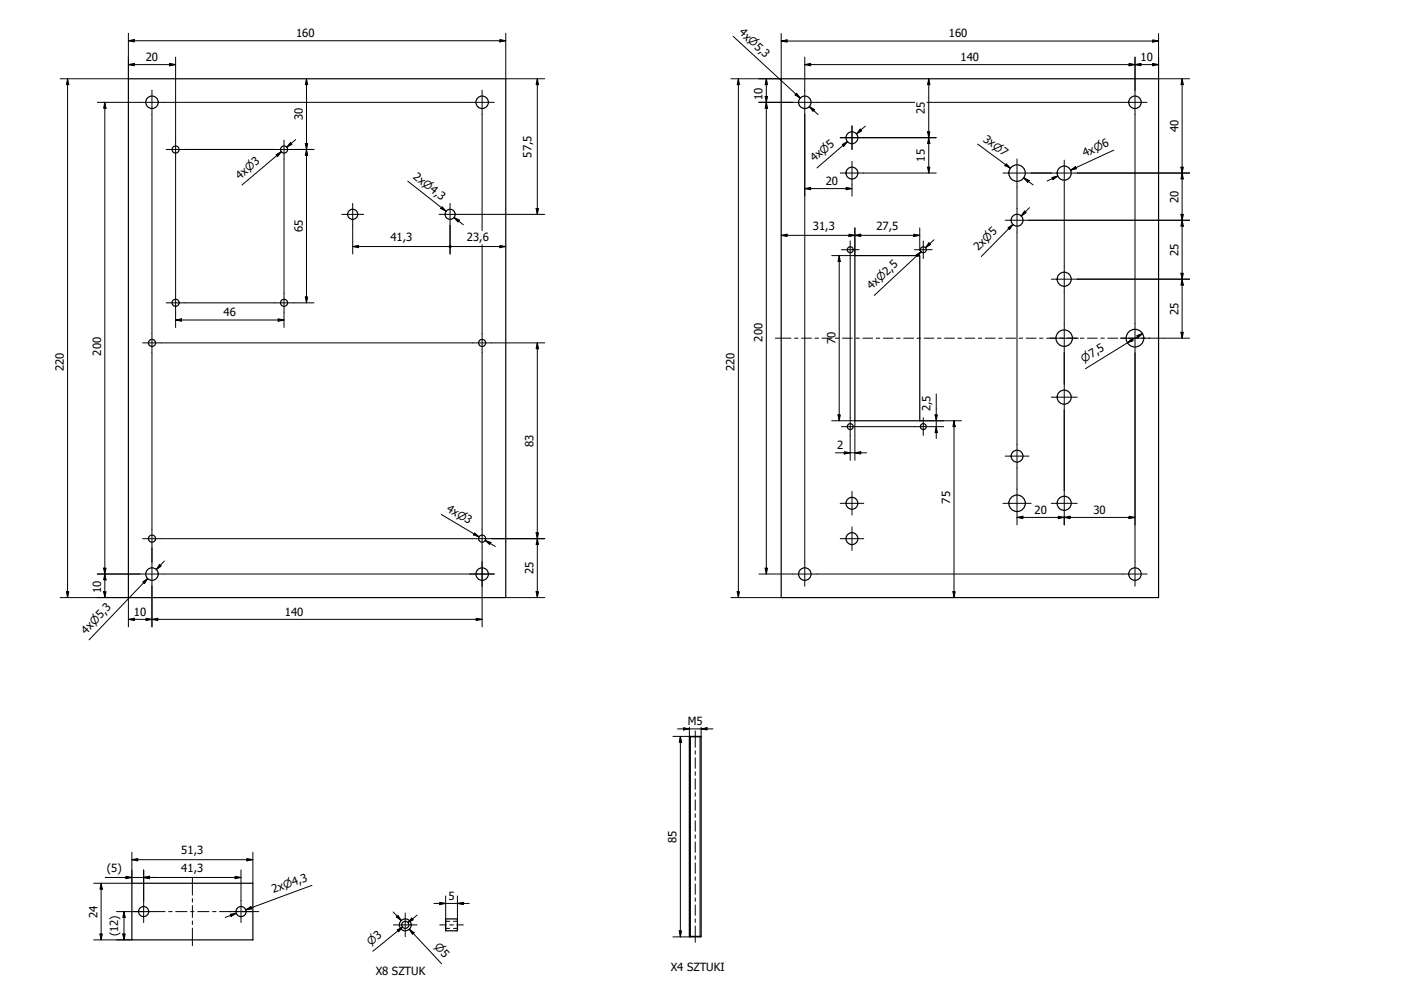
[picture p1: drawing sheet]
<svg xmlns="http://www.w3.org/2000/svg" width="594mm" height="420mm" viewBox="0 0 594 420" stroke-linecap="round" stroke-linejoin="round" font-family="sans-serif">
<!-- layer: Widoczne (ISO) -->
<g fill="none" stroke="#000" stroke-width=".51">
<path d="M54.4 33.4h160.1v220h-160.1zM331.3 33.4h160v220h-160zM362.5 108.4h27.5v70h-27.5zM292.3 312.4h5M297.3 312.4h-5v84.6M297.3 312.4v84.6M55.9 374.5h51.3v24h-51.3zM189 389.6h5v5h-5zM292.3 397h5"/>
<circle cx="64.5" cy="43.4" r="2.65"/>
<circle cx="204.4" cy="43.4" r="2.65"/>
<circle cx="341.3" cy="43.4" r="2.65"/>
<circle cx="361.3" cy="58.4" r="2.52"/>
<circle cx="481.3" cy="43.4" r="2.65"/>
<circle cx="74.4" cy="63.4" r="1.5"/>
<circle cx="120.5" cy="63.4" r="1.5"/>
<circle cx="361.3" cy="73.4" r="2.52"/>
<circle cx="431.3" cy="73.4" r="3.5"/>
<circle cx="451.3" cy="73.4" r="2.98"/>
<circle cx="149.5" cy="90.9" r="2.14"/>
<circle cx="190.9" cy="90.9" r="2.14"/>
<circle cx="431.3" cy="93.4" r="2.52"/>
<circle cx="360.5" cy="105.9" r="1.25"/>
<circle cx="391.5" cy="105.9" r="1.25"/>
<circle cx="451.3" cy="118.4" r="2.98"/>
<circle cx="74.4" cy="128.4" r="1.5"/>
<circle cx="120.5" cy="128.4" r="1.5"/>
<circle cx="64.5" cy="145.4" r="1.5"/>
<circle cx="204.4" cy="145.4" r="1.5"/>
<circle cx="451.3" cy="143.4" r="3.5"/>
<circle cx="481.3" cy="143.4" r="3.7"/>
<circle cx="451.3" cy="168.4" r="2.98"/>
<circle cx="360.5" cy="180.9" r="1.25"/>
<circle cx="391.5" cy="180.9" r="1.25"/>
<circle cx="431.3" cy="193.4" r="2.52"/>
<circle cx="361.3" cy="213.4" r="2.52"/>
<circle cx="431.3" cy="213.4" r="3.5"/>
<circle cx="451.3" cy="213.4" r="2.98"/>
<circle cx="64.5" cy="228.4" r="1.5"/>
<circle cx="204.4" cy="228.4" r="1.5"/>
<circle cx="361.3" cy="228.4" r="2.52"/>
<circle cx="64.5" cy="243.4" r="2.65"/>
<circle cx="204.4" cy="243.4" r="2.65"/>
<circle cx="341.3" cy="243.4" r="2.65"/>
<circle cx="481.3" cy="243.4" r="2.65"/>
<circle cx="60.9" cy="386.5" r="2.14"/>
<circle cx="102.2" cy="386.5" r="2.14"/>
<circle cx="171.9" cy="392.1" r="2.52"/>
<circle cx="171.9" cy="392.1" r="1.5"/>
</g>
<!-- layer: Ukryte (ISO) -->
<path d="M189 393.6h1.7M189 390.6h1.7M192.3 393.6h1.7M192.3 390.6h1.7" fill="none" stroke="#000" stroke-width=".42"/>
<path d="M292.8 312.2v85M296.8 312.2v85" fill="none" stroke="#000" stroke-width=".42"/>
<!-- layer: Wymiar (ISO) -->
<g fill="none" stroke="#000" stroke-width=".42">
<path d="M54.4 17.3l2.5-.5v1zM54.4 14.1v19.3h-28.9M54.4 17.3h160.1M212 16.8l2.5 .5-2.5 .5zM214.5 14.1v19.3h16.5M310.9 15.4l28.4 26.2-1.8-1.7M331.3 17.4l2.5-.5v1zM331.3 14.2v19.2h-21.4M331.3 17.4h160M488.8 16.9l2.5 .5-2.5 .5zM491.3 14.2v19.2h13.1M28.7 33.4l.5 2.5h-1z"/>
<path d="M28.7 33.4v220M54.4 27.4l2.5-.5v1zM54.4 27.4h20.1M71.9 26.9l2.6 .5-2.6 .5zM74.5 24.2v35.2M130 33.4l.5 2.5h-1zM130 33.4v95M227.8 33.4l.5 2.5h-1zM227.8 33.4v57.5M313.1 33.4l.5 2.5h-1zM313.1 33.4v220M325 33.4l.5 2.5h-1.1z"/>
<path d="M325 33.4v210M337.8 39.5l1.5 2.1-2.2-1.3zM341.2 27.4l2.5-.5v1zM341.2 27.4h150.1M341.2 24.2v14M393.8 33.4l.5 2.5h-1zM393.8 33.4v40M478.7 26.9l2.6 .5-2.6 .5zM481.3 27.4l2.5-.5v1zM481.3 24.2v14M488.8 26.9l2.5 .5-2.5 .5zM501.3 33.4l.5 2.5h-1z"/>
<path d="M501.3 33.4v110M41.3 43.4h18M44.4 43.4l.6 2.5h-1.1zM44.4 43.4v210M64.4 48.5v92.9M69.6 43.4h129.7M125.4 59.2l-3.8 3.2M204.4 48.5v49.3M321.8 43.4h14.3M324.4 40.9h1.1l-.5 2.5zM325 43.4l.5 2.5h-1.1zM341.2 48.5v94.8"/>
<path d="M343.2 45.2l2.2 1.3-.7 .7zM343.2 45.2l3.7 3.4M346.4 43.4h41.5M364.7 54.7l.7 .8-2.2 1.3zM366.3 58.4h30.7M366.9 53.5l-3.7 3.3M393.1 43.4h83M393.3 55.9h1l-.5 2.5zM393.8 58.4l.5 2.5h-1zM481.3 48.5v88.6M74.5 67.4v57M78.4 63.4h38.1"/>
<path d="M117.1 65.6l2.2-1.3-1.6 2zM117.4 66l1.9-1.7-16.7 14.1M120.4 67.4v57M123.2 60.4l.6 .8-2.2 1.2zM124.5 63.4h8.6M129.5 60.9h1l-.5 2.5zM130 63.4l.5 2.5h-1zM172.9 76.8l16.2 12.8-1.9-1.6M341.2 80l2.5-.5v.9zM341.2 80h20.1M357.2 61.3l2.2-1.3-1.6 2zM357.5 61.6l1.9-1.6-13 11.2"/>
<path d="M358.8 79.5l2.5 .5-2.5 .4zM361.3 78.4v4.7M366.3 73.4h30.7M393.3 70.9h1l-.5 2.5zM414.6 61.1l13.9 10.2-2.1-1.4M426.7 69.4l1.8 1.9-2.4-1.1zM431.2 79.4v9M434.1 75.4l2.3 1.1-.6 .8zM434.1 75.4l4 3M437.3 73.4h8.5M446.1 75.2l2.5-.6-2.1 1.6zM448.6 74.6l-4.6 2.2"/>
<path d="M451.3 78.9v34M454 72.1l2.1-1.5 .4 .9zM456.8 73.4h47.6M472.3 63.7l-18.3 8.4 2.3-1M500.8 70.9h1l-.5 2.5zM501.3 73.4l.5 2.5h-1zM149.6 95.5v12.2M187.5 87.6l1.6 2-2.2-1.2zM190.8 95.5v12.2M192.5 92.2l2.3 1.1-.6 .8zM192.5 92.2l4 3.1M195.5 90.9h35.5"/>
<path d="M227.3 88.4h1l-.5 2.5zM331.3 99.8l2.5-.5v1zM331.3 99.8h58.7M360 99.3l2.5 .5-2.5 .5zM362.5 99.8l2.5-.5v1zM362.5 96.6v9.2M387.5 99.3l2.5 .5-2.5 .5zM390 96.6v9.2M427.4 96.6l2.1-1.4-1.4 2.1zM427.7 96.9l1.8-1.7-13.4 13.6M431.2 98.4v44.9M434.4 89.5l.7 .7-2.1 1.4z"/>
<path d="M436.3 93.4h68.1M436.5 88.1l-3.5 3.5M500.8 90.9h1l-.5 2.5zM501.3 93.4l.5 2.5h-1zM149.6 104.5l2.5-.4v.9zM149.6 104.5h40.6M191.5 104.5h23M204.4 103.8v37.6M212 104.1l2.5 .4-2.5 .5zM352.7 108.4h7.7M355.9 108.4l.4 2.5h-1zM355.9 108.4v70"/>
<path d="M360.5 109.6v33.7M362.5 106v2.4h-1.9M388.5 108.1l2.1-1.4-1.5 2.1zM388.8 108.5l1.8-1.8-19.9 18.6M390 106v.3M393.9 103l.7 .7-2.2 1.3zM396.1 101.6l-3.7 3.4M456.8 118.4h47.6M500.8 115.9h1l-.5 2.5zM501.3 118.4l.5 2.5h-1zM74.5 135.7l2.5-.5v1zM74.5 135.7h45.9"/>
<path d="M74.5 132.4v6.5M78.4 128.4h38.1M117.9 135.2l2.5 .5-2.5 .5zM120.4 132.4v6.5M124.5 128.4h8.6M129.5 125.9h1l-.5 2.5zM451.3 123.9v13.5M64.4 149.4v75M68.5 145.4h131.9M204.4 149.4v75M208.4 145.4h22.6M227.8 145.4l.5 2.5h-1z"/>
<path d="M227.8 145.4v108M341.2 143.5v94.8M360.5 143.5v33.6M431.2 143.5v44.9M451.3 149.4v13.5M478.1 145.3l1.8-1.7 .6 .9zM481.3 149.6v88.7M482 142.3l2.5-.9-1.9 1.8zM484.5 141.4l-24.3 14.9M493.8 143.4h10.6M500.8 140.9h1l-.5 2.5zM352.7 178.4h7.7"/>
<path d="M355.3 175.9h1l-.4 2.5zM360.6 178.4h1.9v2.4M390 178.4h1.4M391.6 178.4h16.1M396.5 175.9h1l-.5 2.5zM397 167v18.9M404.5 178.4l.5 2.5h-.9zM404.5 178.4v75M451.3 173.9v34M354.3 192h13.2M358 191.5l2.5 .5-2.5 .5zM360.5 184.6v10.6"/>
<path d="M362.5 192l2.5-.5v1zM362.5 181v14.2M364.3 180.9h23.5M395.3 180.9h4.9M397 180.9l.5 2.5h-1zM431.2 198.4v9M187.2 218.1l16 9.5-2.2-1.2M431.2 219.4l2.5-.5v1zM448.8 218.9l2.5 .5-2.5 .5zM451.3 219.4l2.5-.5v1zM451.3 218.9v3.6M478.7 218.9l2.6 .5-2.6 .5z"/>
<path d="M481.3 219.4h-50.1v3.1M64.4 232.4v5.9M67.6 239.3l.8 .7-2.1 1.5zM68.5 228.4h131.9M69.7 237.9l-3.4 3.6M201.3 225.9l1.9 1.7-2.5-.8zM204.4 232.4v5.9M205.7 229.2l2.5 .8-.6 .8zM205.7 229.2l4.4 2.5M208.4 228.4h22.6M227.3 225.9h1l-.5 2.5zM227.8 228.4l.5 2.5h-1z"/>
<path d="M25.5 253.4h28.9v12.4M28.2 250.9h1l-.5 2.5zM41.3 243.4h18M43.9 250.9h1.1l-.6 2.5zM43.9 240.9h1.1l-.6 2.5zM44.4 243.4l.6 2.5h-1.1zM60.5 246.8l2.1-1.5-1.3 2.1zM60.9 247.1l1.7-1.8-24.8 26M64.4 248.5v17.3M69.6 243.4h129.7M204.4 248.5v17.3M214.5 253.4h16.5"/>
<path d="M227.3 250.9h1l-.5 2.5zM309.9 253.4h21.4M312.6 250.9h1l-.5 2.5zM321.8 243.4h14.3M324.4 240.9h1.1l-.5 2.5zM346.4 243.4h129.7M404.1 250.9h.9l-.5 2.5zM54.4 262.6l2.5-.5v1zM54.4 262.6h150M61.9 262.1l2.5 .5-2.5 .5zM64.4 262.6l2.5-.5v1zM201.9 262.1l2.5 .5-2.5 .5z"/>
<path d="M285.3 312.2h7.2M287.3 309h15M288.5 312.2l.5 2.5h-1zM288.5 312.2v85M289.8 308.5l2.5 .5-2.5 .5zM292.3 308.3v4.1M297.3 309l2.5-.5v1zM297.3 308.3v4.1M42.9 374.5l.5 2.5h-1zM42.9 374.5v24M44.6 372h57.6M53.4 371.5l2.5 .5-2.5 .5z"/>
<path d="M55.9 364.5l2.5-.5v1zM55.9 364.5h51.3M55.9 361.3v13.2h-16.2M60.9 372l2.5-.5v1zM60.9 368.9v12.9M99.7 371.5l2.5 .5-2.5 .5zM102.2 368.9v12.9M104.7 364l2.5 .5-2.5 .5zM107.2 361.3v13.2M132.3 375.4l-28.1 10.3 2.4-.8M189 379.9v12.1M194 379.9v12.1"/>
<path d="M39.7 398.5h16.2M42.4 396h1l-.5 2.5zM49.4 386.5h4M52.1 396h1l-.5 2.5zM52.6 386.5l.5 2.5h-1zM52.6 386.5v12M97.7 387.6l2.5-.4-2.2 1.4zM100.2 387.2l-4.7 1.8M104.2 385.7l2.2-1.3 .4 1zM166.7 386.6l3.4 3.7M168.1 388.8l.7-.7 1.3 2.2zM168.4 394.3l2.3-1.2-1.7 1.9z"/>
<path d="M168.7 394.6l2-1.5-12.6 10.2M173.6 394l2 1.4-.7 .7zM174.6 389.2l.7 .8-2.3 1.2zM175.3 395.8l-1.7-1.8 13.6 14.6M176.9 388l-3.9 3.2M184 383h15M186.5 382.6l2.5 .4-2.5 .5zM189 392.2v2.4M194 383l2.5-.4v.9zM194 392.2v2.4M285.3 397.2h7.2M288 394.7h1l-.5 2.5z"/>
</g>
<g fill="#000">
<path d="M54.4 17.3l2.5-.5v1z" fill-rule="evenodd"/>
<path d="M212 16.8l2.5 .5-2.5 .5z" fill-rule="evenodd"/>
<path d="M331.3 17.4l2.5-.5v1z" fill-rule="evenodd"/>
<path d="M488.8 16.9l2.5 .5-2.5 .5z" fill-rule="evenodd"/>
<path d="M28.7 33.4l.5 2.5h-1z" fill-rule="evenodd"/>
<path d="M54.4 27.4l2.5-.5v1z" fill-rule="evenodd"/>
<path d="M71.9 26.9l2.6 .5-2.6 .5z" fill-rule="evenodd"/>
<path d="M130 33.4l.5 2.5h-1z" fill-rule="evenodd"/>
<path d="M227.8 33.4l.5 2.5h-1z" fill-rule="evenodd"/>
<path d="M313.1 33.4l.5 2.5h-1z" fill-rule="evenodd"/>
<path d="M325 33.4l.5 2.5h-1.1z" fill-rule="evenodd"/>
<path d="M341.2 27.4l2.5-.5v1z" fill-rule="evenodd"/>
<path d="M393.8 33.4l.5 2.5h-1z" fill-rule="evenodd"/>
<path d="M478.7 26.9l2.6 .5-2.6 .5z" fill-rule="evenodd"/>
<path d="M481.3 27.4l2.5-.5v1z" fill-rule="evenodd"/>
<path d="M488.8 26.9l2.5 .5-2.5 .5z" fill-rule="evenodd"/>
<path d="M501.3 33.4l.5 2.5h-1z" fill-rule="evenodd"/>
<path d="M44.4 43.4l.6 2.5h-1.1z" fill-rule="evenodd"/>
<path d="M324.4 40.9h1.1l-.5 2.5z" fill-rule="evenodd"/>
<path d="M325 43.4l.5 2.5h-1.1z" fill-rule="evenodd"/>
<path d="M337.8 39.5l1.5 2.1-2.2-1.3z" fill-rule="evenodd"/>
<path d="M343.2 45.2l2.2 1.3-.7 .7z" fill-rule="evenodd"/>
<path d="M364.7 54.7l.7 .8-2.2 1.3z" fill-rule="evenodd"/>
<path d="M393.3 55.9h1l-.5 2.5z" fill-rule="evenodd"/>
<path d="M117.1 65.6l2.2-1.3-1.6 2z" fill-rule="evenodd"/>
<path d="M123.2 60.4l.6 .8-2.2 1.2z" fill-rule="evenodd"/>
<path d="M129.5 60.9h1l-.5 2.5z" fill-rule="evenodd"/>
<path d="M130 63.4l.5 2.5h-1z" fill-rule="evenodd"/>
<path d="M341.2 80l2.5-.5v.9z" fill-rule="evenodd"/>
<path d="M357.2 61.3l2.2-1.3-1.6 2z" fill-rule="evenodd"/>
<path d="M393.3 70.9h1l-.5 2.5z" fill-rule="evenodd"/>
<path d="M393.8 58.4l.5 2.5h-1z" fill-rule="evenodd"/>
<path d="M426.7 69.4l1.8 1.9-2.4-1.1z" fill-rule="evenodd"/>
<path d="M434.1 75.4l2.3 1.1-.6 .8z" fill-rule="evenodd"/>
<path d="M446.1 75.2l2.5-.6-2.1 1.6z" fill-rule="evenodd"/>
<path d="M454 72.1l2.1-1.5 .4 .9z" fill-rule="evenodd"/>
<path d="M500.8 70.9h1l-.5 2.5z" fill-rule="evenodd"/>
<path d="M501.3 73.4l.5 2.5h-1z" fill-rule="evenodd"/>
<path d="M187.5 87.6l1.6 2-2.2-1.2z" fill-rule="evenodd"/>
<path d="M192.5 92.2l2.3 1.1-.6 .8z" fill-rule="evenodd"/>
<path d="M227.3 88.4h1l-.5 2.5z" fill-rule="evenodd"/>
<path d="M331.3 99.8l2.5-.5v1z" fill-rule="evenodd"/>
<path d="M358.8 79.5l2.5 .5-2.5 .4z" fill-rule="evenodd"/>
<path d="M362.5 99.8l2.5-.5v1z" fill-rule="evenodd"/>
<path d="M427.4 96.6l2.1-1.4-1.4 2.1z" fill-rule="evenodd"/>
<path d="M434.4 89.5l.7 .7-2.1 1.4z" fill-rule="evenodd"/>
<path d="M500.8 90.9h1l-.5 2.5z" fill-rule="evenodd"/>
<path d="M501.3 93.4l.5 2.5h-1z" fill-rule="evenodd"/>
<path d="M149.6 104.5l2.5-.4v.9z" fill-rule="evenodd"/>
<path d="M190.4 104.1h.9v.9h-.9z" fill-rule="evenodd"/>
<path d="M190.4 104.1h.9v.9h-.9z" fill-rule="evenodd"/>
<path d="M212 104.1l2.5 .4-2.5 .5z" fill-rule="evenodd"/>
<path d="M355.9 108.4l.4 2.5h-1z" fill-rule="evenodd"/>
<path d="M360 99.3l2.5 .5-2.5 .5z" fill-rule="evenodd"/>
<path d="M387.5 99.3l2.5 .5-2.5 .5z" fill-rule="evenodd"/>
<path d="M388.5 108.1l2.1-1.4-1.5 2.1z" fill-rule="evenodd"/>
<path d="M393.9 103l.7 .7-2.2 1.3z" fill-rule="evenodd"/>
<path d="M500.8 115.9h1l-.5 2.5z" fill-rule="evenodd"/>
<path d="M74.5 135.7l2.5-.5v1z" fill-rule="evenodd"/>
<path d="M117.9 135.2l2.5 .5-2.5 .5z" fill-rule="evenodd"/>
<path d="M129.5 125.9h1l-.5 2.5z" fill-rule="evenodd"/>
<path d="M501.3 118.4l.5 2.5h-1z" fill-rule="evenodd"/>
<path d="M227.8 145.4l.5 2.5h-1z" fill-rule="evenodd"/>
<path d="M478.1 145.3l1.8-1.7 .6 .9z" fill-rule="evenodd"/>
<path d="M482 142.3l2.5-.9-1.9 1.8z" fill-rule="evenodd"/>
<path d="M500.8 140.9h1l-.5 2.5z" fill-rule="evenodd"/>
<path d="M355.3 175.9h1l-.4 2.5z" fill-rule="evenodd"/>
<path d="M396.5 175.9h1l-.5 2.5z" fill-rule="evenodd"/>
<path d="M358 191.5l2.5 .5-2.5 .5z" fill-rule="evenodd"/>
<path d="M362.5 192l2.5-.5v1z" fill-rule="evenodd"/>
<path d="M397 180.9l.5 2.5h-1z" fill-rule="evenodd"/>
<path d="M404.5 178.4l.5 2.5h-.9z" fill-rule="evenodd"/>
<path d="M431.2 219.4l2.5-.5v1z" fill-rule="evenodd"/>
<path d="M448.8 218.9l2.5 .5-2.5 .5z" fill-rule="evenodd"/>
<path d="M451.3 219.4l2.5-.5v1z" fill-rule="evenodd"/>
<path d="M478.7 218.9l2.6 .5-2.6 .5z" fill-rule="evenodd"/>
<path d="M67.6 239.3l.8 .7-2.1 1.5z" fill-rule="evenodd"/>
<path d="M201.3 225.9l1.9 1.7-2.5-.8z" fill-rule="evenodd"/>
<path d="M205.7 229.2l2.5 .8-.6 .8z" fill-rule="evenodd"/>
<path d="M227.3 225.9h1l-.5 2.5z" fill-rule="evenodd"/>
<path d="M227.8 228.4l.5 2.5h-1z" fill-rule="evenodd"/>
<path d="M28.2 250.9h1l-.5 2.5z" fill-rule="evenodd"/>
<path d="M43.9 250.9h1.1l-.6 2.5z" fill-rule="evenodd"/>
<path d="M43.9 240.9h1.1l-.6 2.5z" fill-rule="evenodd"/>
<path d="M44.4 243.4l.6 2.5h-1.1z" fill-rule="evenodd"/>
<path d="M60.5 246.8l2.1-1.5-1.3 2.1z" fill-rule="evenodd"/>
<path d="M227.3 250.9h1l-.5 2.5z" fill-rule="evenodd"/>
<path d="M312.6 250.9h1l-.5 2.5z" fill-rule="evenodd"/>
<path d="M324.4 240.9h1.1l-.5 2.5z" fill-rule="evenodd"/>
<path d="M404.1 250.9h.9l-.5 2.5z" fill-rule="evenodd"/>
<path d="M54.4 262.6l2.5-.5v1z" fill-rule="evenodd"/>
<path d="M61.9 262.1l2.5 .5-2.5 .5z" fill-rule="evenodd"/>
<path d="M64.4 262.6l2.5-.5v1z" fill-rule="evenodd"/>
<path d="M201.9 262.1l2.5 .5-2.5 .5z" fill-rule="evenodd"/>
<path d="M288.5 312.2l.5 2.5h-1z" fill-rule="evenodd"/>
<path d="M289.8 308.5l2.5 .5-2.5 .5z" fill-rule="evenodd"/>
<path d="M297.3 309l2.5-.5v1z" fill-rule="evenodd"/>
<path d="M42.9 374.5l.5 2.5h-1z" fill-rule="evenodd"/>
<path d="M53.4 371.5l2.5 .5-2.5 .5z" fill-rule="evenodd"/>
<path d="M55.9 364.5l2.5-.5v1z" fill-rule="evenodd"/>
<path d="M60.9 372l2.5-.5v1z" fill-rule="evenodd"/>
<path d="M60.9 372l2.5-.5v1z" fill-rule="evenodd"/>
<path d="M99.7 371.5l2.5 .5-2.5 .5z" fill-rule="evenodd"/>
<path d="M104.7 364l2.5 .5-2.5 .5z" fill-rule="evenodd"/>
<path d="M42.4 396h1l-.5 2.5z" fill-rule="evenodd"/>
<path d="M52.1 396h1l-.5 2.5z" fill-rule="evenodd"/>
<path d="M52.6 386.5l.5 2.5h-1z" fill-rule="evenodd"/>
<path d="M97.7 387.6l2.5-.4-2.2 1.4z" fill-rule="evenodd"/>
<path d="M104.2 385.7l2.2-1.3 .4 1z" fill-rule="evenodd"/>
<path d="M168.1 388.8l.7-.7 1.3 2.2z" fill-rule="evenodd"/>
<path d="M168.4 394.3l2.3-1.2-1.7 1.9z" fill-rule="evenodd"/>
<path d="M174.6 389.2l.7 .8-2.3 1.2z" fill-rule="evenodd"/>
<path d="M173.6 394l2 1.4-.7 .7z" fill-rule="evenodd"/>
<path d="M186.5 382.6l2.5 .4-2.5 .5z" fill-rule="evenodd"/>
<path d="M194 383l2.5-.4v.9z" fill-rule="evenodd"/>
<path d="M288 394.7h1l-.5 2.5z" fill-rule="evenodd"/>
</g>
<g fill="none" stroke="#000" stroke-width=".42">
<path d="M328.8 143.4h6.6M336.9 143.4h1.5M339.9 143.4h4.2M345.6 143.4h1.5M348.6 143.4h4.1M354.2 143.4h1.5M357.3 143.4h4.1M362.9 143.4h1.5M365.9 143.4h4.1M371.6 143.4h1.4M374.6 143.4h4.1M380.2 143.4h1.5"/>
<path d="M383.2 143.4h4.2M388.9 143.4h1.5M391.9 143.4h4.1M397.5 143.4h1.5M400.5 143.4h4.2M406.2 143.4h1.5M409.2 143.4h4.1M414.9 143.4h1.4M417.8 143.4h4.2M423.5 143.4h1.5M426.5 143.4h4.2M432.2 143.4h1.5"/>
<path d="M435.1 143.4h4.2M440.8 143.4h1.5M443.8 143.4h4.2M449.5 143.4h1.5M452.5 143.4h4.1M458.1 143.4h1.6M461.1 143.4h4.2M466.8 143.4h1.5M469.8 143.4h4.2M475.4 143.4h1.6M478.5 143.4h4.1M484.1 143.4h1.5"/>
<path d="M487.1 143.4h6.7M294.8 309.9v6.9M294.8 318.3v1.5M294.8 321.3v4.4M294.8 327.2v1.5M294.8 330.2v4.4M294.8 336.1v1.5M294.8 339.1v4.4M294.8 345v1.5M294.8 348v4.4M294.8 353.9v1.5M294.8 357v4.4"/>
<path d="M81.6 372v7.5M294.8 362.8v1.6M294.8 365.8v4.4M294.8 371.8v1.5M294.8 374.8v4.4M53.4 386.5h7.3M62.2 386.5h1.5M65.2 386.5h4.8M71.5 386.5h1.5M74.5 386.5h4.8M80.8 386.5h1.5M81.6 381v1.5"/>
<path d="M81.6 384v5M81.6 390.5v1.5M81.6 393.5v7.5M83.8 386.5h4.8M90.1 386.5h1.5M93.1 386.5h4.8M99.4 386.5h1.5M102.4 386.5h7.3M186.5 392.1h2.7M190.7 392.1h1.5M193.7 392.1h2.8M294.8 380.7v1.5"/>
<path d="M294.8 383.7v4.4M294.8 389.6v1.5M294.8 392.6v6.9"/>
</g>
<g fill="none" stroke="#000" stroke-width=".42">
<path d="M64.4 38.2v10.3M204.4 38.2v10.3M341.2 38.2v10.3M481.3 38.2v10.3M59.3 43.4h10.3M74.5 59.4v8M120.4 59.4v8M199.3 43.4h10.3M336.1 43.4h10.3M356.3 58.4h10M361.3 53.4v10M476.1 43.4h10.3"/>
<path d="M70.4 63.4h8M116.5 63.4h8M356.3 73.4h10M361.3 68.4v10M425.3 73.4h12M431.2 67.4v12M445.8 73.4h11M451.3 67.9v11M144.9 90.9h9.3M149.6 86.2v9.3M186.2 90.9h9.3M190.8 86.2v9.3"/>
<path d="M426.3 93.4h10M431.2 88.4v10M356.8 105.9h7.5M360.5 102.2v7.4M387.8 105.9h7.5M391.5 102.2v7.4M445.8 118.4h11M451.3 112.9v11M70.4 128.4h8M74.5 124.4v8M116.5 128.4h8M120.4 124.4v8"/>
<path d="M451.3 137.4v12M481.3 137.1v12.5M60.5 145.4h8M64.4 141.4v8M200.4 145.4h8M204.4 141.4v8M445.3 143.4h12M475 143.4h12.5M360.5 177.1v7.5M391.5 177.1v7.5M445.8 168.4h11M451.3 162.9v11"/>
<path d="M356.8 180.9h7.5M387.8 180.9h7.5M426.3 193.4h10M431.2 188.4v10M356.3 213.4h10M361.3 208.4v10M425.3 213.4h12M431.2 207.4v12M445.8 213.4h11M451.3 207.9v11M60.5 228.4h8M64.4 238.3v10.2"/>
<path d="M64.4 224.4v8M200.4 228.4h8M204.4 238.3v10.2M204.4 224.4v8M341.2 238.3v10.2M356.3 228.4h10M361.3 223.4v10M481.3 238.3v10.2M59.3 243.4h10.3M199.3 243.4h10.3M336.1 243.4h10.3M476.1 243.4h10.3"/>
<path d="M56.3 386.5h9.3M60.9 381.8v9.3M97.6 386.5h9.2M102.2 381.8v9.3M166.8 392.1h10M171.8 387.1v10"/>
</g>
<g font-size="4.8">
<text x="125.5" y="15.7">160</text>
<text x="313.1" y="14.2" transform="rotate(43 313.1 14.2)">4x⌀5,3</text>
<text x="402.3" y="15.8">160</text>
<text x="61.8" y="25.8">20</text>
<text x="407.3" y="25.8">140</text>
<text x="483.7" y="25.8">10</text>
<text x="323.3" y="42.5" transform="rotate(-90 323.3 42.5)">10</text>
<text x="128.4" y="51" transform="rotate(-90 128.4 51)">30</text>
<text x="392.2" y="48.5" transform="rotate(-90 392.2 48.5)">25</text>
<text x="416.6" y="59.6" transform="rotate(36 416.6 59.6)">3x⌀7</text>
<text x="499.7" y="56" transform="rotate(-90 499.7 56)">40</text>
<text x="225.4" y="66.8" transform="rotate(-90 225.4 66.8)">57,5</text>
<text x="345.4" y="68.9" transform="rotate(-41 345.4 68.9)">4x⌀5</text>
<text x="392.2" y="68.5" transform="rotate(-90 392.2 68.5)">15</text>
<text x="460.1" y="66.7" transform="rotate(-25 460.1 66.7)">4x⌀6</text>
<text x="101.6" y="76.1" transform="rotate(-40 101.6 76.1)">4x⌀3</text>
<text x="175" y="75.4" transform="rotate(38 175 75.4)">2x⌀4,3</text>
<text x="350.1" y="78.4">20</text>
<text x="499.7" y="86" transform="rotate(-90 499.7 86)">20</text>
<text x="128.4" y="98.5" transform="rotate(-90 128.4 98.5)">65</text>
<text x="344.7" y="97.4">31,3</text>
<text x="371.6" y="97.4">27,5</text>
<text x="165.5" y="102.2">41,3</text>
<text x="198" y="102.2">23,6</text>
<text x="415" y="106.5" transform="rotate(-45 415 106.5)">2x⌀5</text>
<text x="499.7" y="108.5" transform="rotate(-90 499.7 108.5)">25</text>
<text x="369.6" y="123" transform="rotate(-43 369.6 123)">4x⌀2,5</text>
<text x="94.8" y="134.1">46</text>
<text x="499.7" y="133.5" transform="rotate(-90 499.7 133.5)">25</text>
<text x="323.3" y="144.8" transform="rotate(-90 323.3 144.8)">200</text>
<text x="354.2" y="146" transform="rotate(-90 354.2 146)">70</text>
<text x="42.8" y="150.7" transform="rotate(-90 42.8 150.7)">200</text>
<text x="27.1" y="157.3" transform="rotate(-90 27.1 157.3)">220</text>
<text x="311.5" y="157.3" transform="rotate(-90 311.5 157.3)">220</text>
<text x="394.6" y="174.5" transform="rotate(-90 394.6 174.5)">2,5</text>
<text x="226.2" y="189.5" transform="rotate(-90 226.2 189.5)">83</text>
<text x="355" y="190.5">2</text>
<text x="403" y="213.5" transform="rotate(-90 403 213.5)">75</text>
<text x="189.1" y="216.5" transform="rotate(31 189.1 216.5)">4x⌀3</text>
<text x="438.7" y="217.8">20</text>
<text x="463.6" y="217.8">30</text>
<text x="226.2" y="243.5" transform="rotate(-90 226.2 243.5)">25</text>
<text x="42.8" y="251.5" transform="rotate(-90 42.8 251.5)">10</text>
<text x="56.8" y="261">10</text>
<text x="120.8" y="261">140</text>
<text x="36.6" y="269.1" transform="rotate(-46 36.6 269.1)">4x⌀5,3</text>
<text x="291.6" y="307.4">M5</text>
<text x="286.9" y="357.3" transform="rotate(-90 286.9 357.3)">85</text>
<text x="76.9" y="362.1">51,3</text>
<text x="45.3" y="369.5">(5)</text>
<text x="76.9" y="369.7">41,3</text>
<text x="116" y="378.8" transform="rotate(-20 116 378.8)">2x⌀4,3</text>
<text x="190.2" y="381.5">5</text>
<text x="41.4" y="389.1" transform="rotate(-90 41.4 389.1)">24</text>
<text x="50.1" y="397" transform="rotate(-90 50.1 397)">(12)</text>
<text x="159.3" y="413.4">X8 SZTUK</text>
<text x="284.4" y="411.7">X4 SZTUKI</text>
</g>
<g font-size="4.6">
<text x="459.6" y="153.9" transform="rotate(-32 459.6 153.9)">⌀7,5</text>
<text x="157.2" y="400.9" transform="rotate(-39 157.2 400.9)">⌀3</text>
<text x="184" y="401.6" transform="rotate(47 184 401.6)">⌀5</text>
</g>
</svg>
